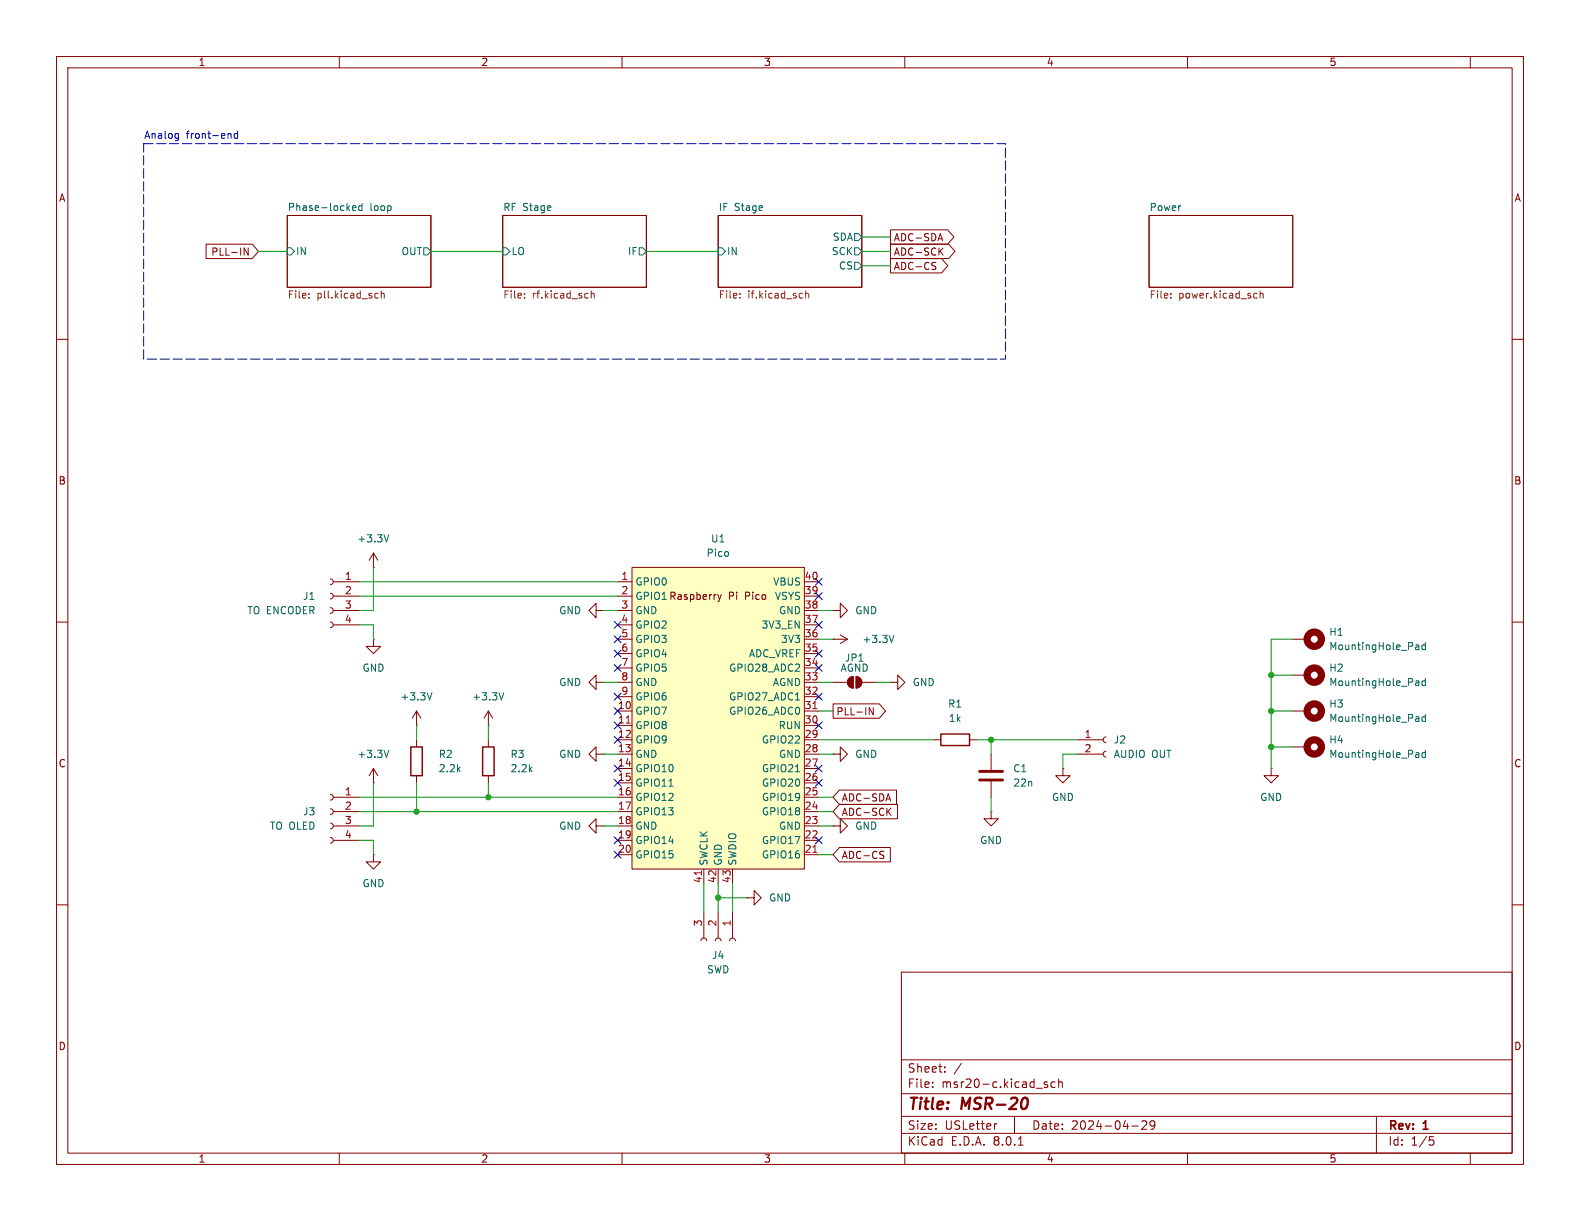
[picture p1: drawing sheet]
<svg xmlns="http://www.w3.org/2000/svg" width="279mm" height="216mm" viewBox="0 0 279 216" stroke-linecap="round" stroke-linejoin="round" font-family="sans-serif">
<g fill="none" stroke="#840000" stroke-width=".18">
<path d="M10 10h259.4v195.9h-259.4zM12 12h255.4v191.9h-255.4zM60 10v2M110 10v2M160 10v2M210 10v2M260 10v2M50.8 38.1h25.4v12.7h-25.4zM88.9 38.1h25.4v12.7h-25.4zM127 38.1h25.4v12.7h-25.4zM203.2 38.1h25.4v12.7h-25.4zM10 60h2"/>
<path d="M267.4 60h2M10 110h2M58.4 110l.4 .1 .1 .4-.1 .3-.4 .2M58.4 107.4l.4 .2 .1 .4-.1 .3-.4 .2M58.4 104.9l.4 .2 .1 .3-.1 .4-.4 .1M58.4 102.4l.4 .1 .1 .4-.1 .3-.4 .2M58.9 110.5h4.6M58.9 108h4.6M58.9 105.4h4.6M58.9 102.9h4.6M150.2 119.9l.7-.3v2.1a1.02 1.02 0 0 1-1-.7 1.02 1.02 0 0 1 .3-1.1zM151.4 119.6a1.02 1.02 0 0 1 1 1.1 1.02 1.02 0 0 1-1 1z"/>
<path d="M267.4 110h2M105.4 120.7v-1.3l-1.3 1.3 1.3 1.2v-1.2h1.3M106.7 120.7h.1M147.3 133.4h1.3v-1.3l1.3 1.3-1.3 1.2v-1.2M147.3 133.4h.1M147.3 120.7h2.6M152.4 120.7h2.5M190.5 133.4h4.6M190.5 130.8h4.6M195.6 132.8l-.4 .2-.1 .4 .1 .3 .4 .2M195.6 130.3l-.4 .2-.1 .3 .1 .4 .4 .1M224.8 135.9v1.3h1.3l-1.3 1.2-1.3-1.2h1.3"/>
<path d="M224.8 135.9h.1M10 160h2M147.3 146.1h1.3v-1.3l1.3 1.3-1.3 1.2v-1.2M147.3 146.1h.1M267.4 160h2M159.4 171.9h108v32h-108zM159.4 197.4h108M159.4 193.4h108M159.4 187.4h108M164.9 192.1v.2M164.9 191.4v.1M167.1 189.4v.2"/>
<path d="M167.1 188.7v.1M170 188l-1.3 1.9M176.3 198.7l-.3 .1M179.4 197.4v3M185.2 191.4l-.3-.1-.3 .2 .1 .2 .5 .2v.3h-.6M186.6 191.4l-.5-.1-.2 .3v.4l.1 .2h.6M187.2 191.4l.2-.1 .4 .1 .1 .9M187.2 190.8v1.5M200.1 199.1h1.2M201.9 198.3l.6-.1 .2 .1 .1 .3-.9 1.1h.9M204.2 198.8l-.3 .3h-.3l-.2-.3 .1-.5 .4-.1 .2 .1a.99 .99 0 0 1-.3 1.4h-.3M243.4 197.4v6.5"/>
<path d="M60 203.9v2M110 203.9v2M159.4 200.4h108M160 203.9v2M180.1 202.5h.8M210 203.9v2M252.8 201h.7M252.9 201.6h.4l.3 .2-.2 .6-.5 .1M260 203.9v2"/>
</g>
<path d="M181.4 194.1a1.3 1.3 0 0 1-.1 1.9" fill="none" stroke="#840000" stroke-width=".4"/>
<path d="M62.3 36.8l.6-.1v-.3h-.4l-.2 .2 .1 .6h.5M64 36.4h-.3l-.3 .2 .1 .6h.5M64 36v1.2M50.8 43.8h.6l.7 .7-.7 .6h-.6zM74.9 43.8h.7l.6 .7-.6 .6h-.7zM88.9 43.8h.6l.7 .7-.7 .6h-.6zM113 43.8h.7l.6 .7-.6 .6h-.7zM127 43.8h.6l.7 .7-.7 .6h-.6zM151.1 43.8h.7l.6 .7-.6 .6h-.7zM151.1 46.4h.7l.6 .6-.6 .6h-.7zM151.1 41.3h.7l.6 .6-.6 .6h-.7z" fill="none" stroke="#006464" stroke-width=".18"/>
<g fill="none" stroke="#725600" stroke-width=".18">
<path d="M54.6 52.6v.1M54.6 51.9v.1M66.5 51.9h.4M66.9 52.6l-.4 .1M67.4 52l.2-.1h.3l.1 .8M67.4 51.4v1.3M92.7 52.6v.1M92.7 51.9v.1M104.5 51.4v1.3M104.5 52l.2-.1h.3l.1 .8M130.8 52.6v.1M130.8 51.9v.1"/>
<path d="M142.5 52l.1-.1h.3l.1 .8M142.5 51.4v1.3M207 52.6v.1M207 51.9v.1M221.9 51.9h.4M222.3 52.6l-.4 .1M222.8 52l.2-.1h.3l.1 .8M222.8 51.4v1.3"/>
</g>
<g fill="#840000" stroke="#840000" stroke-width=".18">
<path d="M150.2 119.9l.7-.3v2.1a1.02 1.02 0 0 1-1-.7 1.02 1.02 0 0 1 .3-1.1z"/>
<path d="M151.4 119.6a1.02 1.02 0 0 1 1 1.1 1.02 1.02 0 0 1-1 1z"/>
</g>
<path d="M111.8 100.3h30.4v53.4h-30.4z" fill="#ffffc2"/>
<g fill="none" stroke="#840000" stroke-width=".18">
<path d="M36.4 43.2h8.2l1.1 1.3-1.1 1.2h-8.2zM43.2 43.9l.7 1.2v-1.2M157.5 43.2h10.3l1.1 1.3-1.1 1.2h-10.3zM157.5 40.6h10.1l1.1 1.3-1.1 1.3h-10.1zM157.5 45.7h9l1.1 1.3-1.1 1.3h-9zM165 46.4l.5 .1M165.3 47.1l.2 .2-.2 .4M166 42.2h.6M166.2 44.4l.6 .7M166.3 41.3l.4 1.3M166.8 43.9l-.8 .7M66 97.8l-.7 1.3"/>
<path d="M66 97.8v2.5M66 97.8l.8 1.3M66 113v1.3h1.3l-1.3 1.3-1.2-1.3h1.2M66 113h.1M66 100.3h.1M105.4 108v-1.3l-1.3 1.3 1.3 1.2v-1.2h1.3M106.7 108h.1M109.2 102.9h2.6M109.2 105.4h2.6M109.2 108h2.6M109.2 118.1h2.6M109.2 115.6h2.6"/>
<path d="M109.2 113h2.6M109.2 110.5h2.6M111.8 100.3h30.4v53.4h-30.4zM126.9 105.1l.3 .9M127.2 106l-.3 .4M127.5 105.1l-.3 .9M142.2 102.9h2.6M142.2 105.4h2.6M142.2 108h2.6M142.2 118.1h2.6M142.2 115.6h2.6M142.2 113h2.6"/>
<path d="M142.2 110.5h2.6M147.3 108h1.3v-1.3l1.3 1.3-1.3 1.2v-1.2M147.3 108h.1M147.3 113h.1M147.3 113h2.6M148.6 112.3l1.3 .7M149.9 113l-1.3 .8M228.6 113h2.5M228.6 119.4h2.5M66 138.4h.1M66 135.9v2.5M66 135.9l-.7 1.3"/>
<path d="M66 135.9l.8 1.3M73.7 128.3h.1M73.7 125.7l-.8 1.3M73.7 125.7v2.6M73.7 130.8v1.3M73.7 137.2v1.2M73.7 125.7l.7 1.3M86.4 128.3h.1M86.4 125.7v2.6M86.4 130.8v1.3M86.4 137.2v1.2M86.4 125.7l-.8 1.3"/>
<path d="M86.4 125.7l.7 1.3M105.4 133.4v-1.3l-1.3 1.3 1.3 1.2v-1.2h1.3M106.7 133.4h.1M109.2 125.7h2.6M109.2 128.3h2.6M109.2 130.8h2.6M109.2 133.4h2.6M109.2 135.9h2.6M109.2 138.4h2.6M109.2 123.2h2.6M109.2 120.7h2.6M142.2 125.7h2.6"/>
<path d="M142.2 128.3h2.6M142.2 130.8h2.6M142.2 133.4h2.6M142.2 135.9h2.6M142.2 138.4h2.6M142.2 123.2h2.6M142.2 120.7h2.6M147.3 124.5h8.2l1.1 1.2-1.1 1.3h-8.2zM148.4 139.7h10.1v2.5h-10.1l-1.1-1.2zM153.7 125.1l.7 1.3v-1.3M157.5 120.7h1.2v-1.3l1.3 1.3-1.3 1.2v-1.2M157.5 120.7h.1"/>
<path d="M165.1 130.8h1.3M171.4 130.8h1.3M175.3 133.4v2.7M175.3 138.2v2.8M188 135.9v1.3h1.2l-1.2 1.2-1.3-1.2h1.3M188 135.9h.1M228.6 125.7h2.5M228.6 132.1h2.5M58.4 148.1l.4 .1 .1 .4-.1 .3-.4 .2M58.4 145.5l.4 .2 .1 .4-.1 .3-.4 .2M58.4 143l.4 .2 .1 .3-.1 .4-.4 .1M58.4 140.5l.4 .1 .1 .4-.1 .3-.4 .2"/>
<path d="M58.9 141h4.6M58.9 143.5h4.6M58.9 146.1h4.6M58.9 148.6h4.6M66 151.1v1.3h1.3l-1.3 1.3-1.2-1.3h1.2M66 151.1h.1M105.4 146.1v-1.3l-1.3 1.3 1.3 1.2v-1.2h1.3M106.7 146.1h.1M109.2 141h2.6M109.2 143.5h2.6M109.2 146.1h2.6M109.2 148.6h2.6"/>
<path d="M109.2 151.1h2.6M124.5 153.7v2.5M127 153.7v2.5M129.5 153.7v2.5M132.1 158.8h1.2v-1.3l1.3 1.3-1.3 1.2v-1.2M132.1 158.8h.1M142.2 141h2.6M142.2 143.5h2.6M142.2 146.1h2.6M142.2 148.6h2.6M142.2 151.1h2.6M148.4 142.2h10.3v2.6h-10.3l-1.1-1.3z"/>
<path d="M148.4 149.9h9v2.5h-9l-1.1-1.3zM155.8 150.5l.5 .1M156 151.2l.3 .2-.3 .4M156.8 141.3h.6M157 143.5l.6 .7M157.1 140.4l.4 1.2M157.6 142.9l-.8 .7M175.3 143.5v1.3h1.2l-1.2 1.3-1.3-1.3h1.3M175.3 143.5h.1M124 166.4l.1-.4 .4-.1 .3 .1 .2 .4M124.5 161.3v4.6M126.5 166.4l.1-.4 .4-.1 .4 .1 .1 .4"/>
<path d="M127 161.3v4.6M129 166.4l.2-.4 .3-.1 .4 .1 .1 .4M129.5 161.3v4.6"/>
</g>
<path d="M110.7 127.9h.8M143.8 125.3h.7M124 154v.7M143.8 150.7h.7" fill="none" stroke="#a90000" stroke-width=".18"/>
<g fill="none" stroke="#006464" stroke-width=".18">
<path d="M68.8 94.6l-.5 1.2M158.1 112.3l-.4 1.3M250.5 114h.2l.2 .2v.7M250.9 114.8l-.4 .1M250.9 114.3l-.4 .1M252.1 113.6v1.3M252.1 120v1.2M252.1 114.1l-.4-.1-.3 .3 .2 .5h.5M68.8 132.7l-.5 1.2M76.4 122.5l-.4 1.3M89.1 122.5l-.4 1.3M118.3 139h.7"/>
<path d="M140.7 136.5h.7M140.7 123.8h.7M250.5 120.4h.2l.2 .2v.6M250.5 126.7h.2l.2 .2v.7M250.5 133.1h.2l.2 .2v.6M250.9 127.5l-.4 .1M250.9 127l-.4 .1M250.9 133.9h-.4M250.9 133.4h-.4M250.9 121.2h-.4M250.9 120.7h-.4M252.1 126.8l-.4-.1-.3 .3 .2 .5h.5"/>
<path d="M252.1 126.3v1.3M252.1 132.7v1.2M252.1 120.4h-.4l-.3 .2 .2 .6h.5M252.1 133.1h-.4l-.3 .2 .2 .6h.5"/>
</g>
<g fill="none" stroke="#840000" stroke-width="1.3">
<circle cx="232.4" cy="119.4" r="1.27"/>
<circle cx="232.4" cy="113" r="1.27"/>
<circle cx="232.4" cy="125.7" r="1.27"/>
<circle cx="232.4" cy="132.1" r="1.27"/>
</g>
<path d="M72.6 132.1h2.1v5.1h-2.1zM85.3 132.1h2.1v5.1h-2.1zM166.4 129.8h5v2h-5z" fill="none" stroke="#840000" stroke-width=".25"/>
<path d="M173.2 137.9h4.1M173.2 136.4h4.1" fill="none" stroke="#840000" stroke-width=".51"/>
<path d="M31.2 23.6l.3 .1M31.5 23.6v1l-.2 .3M31.5 24.4l-.3 .1M40.5 23.6l.4 .2v.7M42 23.7l-.4-.1-.2 .3 .1 .5h.5M42 23.2v1.3" fill="none" stroke="#0000c2" stroke-width=".18"/>
<path d="M25.4 25.4h152.4v38.1h-152.4z" fill="none" stroke="#0000c2" stroke-width=".18" stroke-dasharray="1.7 .6"/>
<g fill="none" stroke="#009600" stroke-width=".18">
<path d="M45.7 44.5h5.1M76.2 44.5h12.7M114.3 44.5h12.7M152.4 41.9h5.1M152.4 47h5.1M152.4 44.5h5.1M63.5 110.5h2.5v2.5M63.5 102.9h45.7M63.5 105.4h45.7M66 100.3v7.7h-2.5M106.7 108h2.5M144.8 108h2.5"/>
<path d="M144.8 113h2.5M224.8 119.4h3.8M228.6 113h-3.8v22.9M66 138.4v7.7h-2.5M73.7 128.3v2.5M73.7 138.4v5.1M86.4 128.3v2.5M86.4 138.4v2.6M106.7 120.7h2.5M106.7 133.4h2.5M144.8 125.7h2.5M144.8 120.7h2.5"/>
<path d="M144.8 133.4h2.5M144.8 130.8h20.3M154.9 120.7h2.6M172.7 130.8h17.8M175.3 130.8v2.6M190.5 133.4h-2.5v2.5M224.8 125.7h3.8M224.8 132.1h3.8M63.5 148.6h2.5v2.5M63.5 143.5h45.7M63.5 141h45.7M106.7 146.1h2.5"/>
<path d="M124.5 156.2v5.1M127 156.2v5.1M127 158.8h5.1M129.5 156.2v5.1M144.8 143.5h2.5M144.8 146.1h2.5M144.8 141h2.5M144.8 151.1h2.5M175.3 141v2.5"/>
</g>
<g fill="none" stroke="#000084" stroke-width=".18">
<path d="M108.6 109.9l1.2 1.2M108.6 112.4l1.2 1.2M108.6 117.5l1.2 1.2M108.6 115l1.2 1.2M109.8 109.9l-1.2 1.2M109.8 112.4l-1.2 1.2M109.8 117.5l-1.2 1.2M109.8 115l-1.2 1.2M144.2 104.8l1.2 1.2M144.2 109.9l1.2 1.2M144.2 102.3l1.2 1.2M144.2 117.5l1.2 1.2"/>
<path d="M144.2 115l1.2 1.2M145.4 104.8l-1.2 1.2M145.4 109.9l-1.2 1.2M145.4 102.3l-1.2 1.2M145.4 115l-1.2 1.2M145.4 117.5l-1.2 1.2M108.6 130.2l1.2 1.2M108.6 127.7l1.2 1.2M108.6 122.6l1.2 1.2M108.6 125.1l1.2 1.2M108.6 135.3l1.2 1.2M108.6 137.8l1.2 1.2"/>
<path d="M109.8 137.8l-1.2 1.2M109.8 130.2l-1.2 1.2M109.8 127.7l-1.2 1.2M109.8 122.6l-1.2 1.2M109.8 125.1l-1.2 1.2M109.8 135.3l-1.2 1.2M144.2 127.7l1.2 1.2M144.2 137.8l1.2 1.2M144.2 122.6l1.2 1.2M144.2 135.3l1.2 1.2M145.4 127.7l-1.2 1.2M145.4 137.8l-1.2 1.2"/>
<path d="M145.4 122.6l-1.2 1.2M145.4 135.3l-1.2 1.2M108.6 150.5l1.2 1.2M108.6 148l1.2 1.2M109.8 150.5l-1.2 1.2M109.8 148l-1.2 1.2M144.2 148l1.2 1.2M145.4 148l-1.2 1.2"/>
</g>
<g fill="#009600" stroke="#009600" stroke-width=".18">
<circle cx="224.8" cy="132.1" r=".46"/>
<circle cx="224.8" cy="125.7" r=".46"/>
<circle cx="224.8" cy="119.4" r=".46"/>
<circle cx="175.3" cy="130.8" r=".46"/>
<circle cx="86.4" cy="141" r=".46"/>
<circle cx="73.7" cy="143.5" r=".46"/>
<circle cx="127" cy="158.8" r=".46"/>
</g>
<g font-size="2.8" fill="#840000">
<text x="160.4" y="196.8">Title:</text>
<text x="170.1" y="196.8">MSR-20</text>
</g>
<g font-size="2.1" fill="#840000">
<text x="160.4" y="189.9">Sheet:</text>
<text x="160.4" y="192.6">File:</text>
<text x="166.5" y="192.6">msr20-c.kicad_sch</text>
<text x="160.4" y="202.8">KiCad</text>
<text x="160.4" y="200">Size:</text>
<text x="167.1" y="200">USLetter</text>
<text x="168.1" y="202.8">E.D.A.</text>
<text x="175.7" y="202.8">8.0.1</text>
<text x="182.4" y="200">Date:</text>
<text x="189.4" y="200">2024-04-29</text>
<text x="245.4" y="200.2">Rev:</text>
<text x="245.4" y="202.8">Id:</text>
<text x="249.5" y="202.8">1/5</text>
<text x="251.8" y="200.2">1</text>
</g>
<g font-size="1.8" fill="#840000">
<text x="35" y="11.9">1</text>
<text x="85" y="11.9">2</text>
<text x="135" y="11.9">3</text>
<text x="185" y="11.9">4</text>
<text x="235" y="11.9">5</text>
<text x="10.3" y="35.9">A</text>
<text x="267.7" y="35.9">A</text>
<text x="37.3" y="45.4">PLL-IN</text>
<text x="158" y="45.4">ADC-SCK</text>
<text x="158" y="42.9">ADC-SDA</text>
<text x="158" y="47.9">ADC-CS</text>
<text x="10.3" y="85.9">B</text>
<text x="267.7" y="85.9">B</text>
<text x="128.8" y="106.3">Pi</text>
<text x="131.9" y="106.3">Pico</text>
<text x="147.8" y="126.7">PLL-IN</text>
<text x="10.3" y="135.9">C</text>
<text x="267.7" y="135.9">C</text>
<text x="148.7" y="141.9">ADC-SDA</text>
<text x="148.7" y="144.5">ADC-SCK</text>
<text x="148.7" y="152.1">ADC-CS</text>
<text x="10.3" y="185.9">D</text>
<text x="267.7" y="185.9">D</text>
<text x="35" y="205.8">1</text>
<text x="85" y="205.8">2</text>
<text x="135" y="205.8">3</text>
<text x="185" y="205.8">4</text>
<text x="235" y="205.8">5</text>
</g>
<g font-size="1.8" fill="#0000c2">
<text x="25.4" y="24.7">Analog</text>
<text x="32.9" y="24.7">front-end</text>
</g>
<g font-size="1.8" fill="#006464">
<text x="50.8" y="37.4">Phase-locked</text>
<text x="65.4" y="37.4">loop</text>
<text x="88.9" y="37.4">RF Stage</text>
<text x="127" y="37.4">IF</text>
<text x="129.9" y="37.4">Stage</text>
<text x="203.2" y="37.4">Power</text>
<text x="52.3" y="45.3">IN</text>
<text x="70.9" y="45.3">OUT</text>
<text x="90.4" y="45.3">LO</text>
<text x="110.9" y="45.3">IF</text>
<text x="128.5" y="45.3">IN</text>
<text x="147" y="45.3">SCK</text>
<text x="147.2" y="42.8">SDA</text>
<text x="148.3" y="47.9">CS</text>
<text x="63.1" y="96.1">+3.3V</text>
<text x="124.8" y="98.7">Pico</text>
<text x="125.6" y="96.1">U1</text>
<text x="53.5" y="106.3">J1</text>
<text x="112.3" y="103.7">GPIO0</text>
<text x="112.3" y="106.3">GPIO1 Raspberry</text>
<text x="136.6" y="103.7">VBUS</text>
<text x="136.9" y="106.3">VSYS</text>
<text x="43.6" y="108.8">TO ENCODER</text>
<text x="98.8" y="108.8">GND</text>
<text x="112.3" y="108.8">GND</text>
<text x="112.3" y="111.4">GPIO2</text>
<text x="112.3" y="113.9">GPIO3</text>
<text x="134.6" y="111.4">3V3_EN</text>
<text x="137.7" y="108.8">GND</text>
<text x="138" y="113.9">3V3</text>
<text x="151.1" y="108.8">GND</text>
<text x="152.4" y="113.9">+3.3V</text>
<text x="235" y="112.6">H1</text>
<text x="64" y="119">GND</text>
<text x="112.3" y="116.4">GPIO4</text>
<text x="112.3" y="119">GPIO5</text>
<text x="128.8" y="119">GPIO28_ADC2</text>
<text x="132.3" y="116.4">ADC_VREF</text>
<text x="148.5" y="119">AGND</text>
<text x="149.3" y="117.2">JP1</text>
<text x="235" y="115.2">MountingHole_Pad</text>
<text x="235" y="119">H2</text>
<text x="70.7" y="124.1">+3.3V</text>
<text x="83.4" y="124.1">+3.3V</text>
<text x="98.8" y="121.5">GND</text>
<text x="112.3" y="121.5">GND</text>
<text x="112.3" y="124.1">GPIO6</text>
<text x="128.8" y="124.1">GPIO27_ADC1</text>
<text x="136.6" y="121.5">AGND</text>
<text x="161.3" y="121.5">GND</text>
<text x="167.6" y="125.3">R1</text>
<text x="235" y="125.3">H3</text>
<text x="235" y="121.5">MountingHole_Pad</text>
<text x="112.3" y="126.6">GPIO7</text>
<text x="112.3" y="129.1">GPIO8</text>
<text x="112.3" y="131.7">GPIO9</text>
<text x="128.8" y="126.6">GPIO26_ADC0</text>
<text x="134.6" y="131.7">GPIO22</text>
<text x="137.6" y="129.1">RUN</text>
<text x="167.7" y="127.9">1k</text>
<text x="196.9" y="131.7">J2</text>
<text x="235" y="127.9">MountingHole_Pad</text>
<text x="235" y="131.7">H4</text>
<text x="63.1" y="134.2">+3.3V</text>
<text x="77.5" y="134.2">R2</text>
<text x="77.5" y="136.8">2.2k</text>
<text x="90.2" y="134.2">R3</text>
<text x="90.2" y="136.8">2.2k</text>
<text x="98.8" y="134.2">GND</text>
<text x="112.3" y="134.2">GND</text>
<text x="112.3" y="136.8">GPIO10</text>
<text x="134.6" y="136.8">GPIO21</text>
<text x="137.7" y="134.2">GND</text>
<text x="151.1" y="134.2">GND</text>
<text x="179.1" y="136.8">C1</text>
<text x="196.9" y="134.2">AUDIO OUT</text>
<text x="235" y="134.2">MountingHole_Pad</text>
<text x="112.3" y="139.3">GPIO11</text>
<text x="112.3" y="141.8">GPIO12</text>
<text x="134.6" y="141.8">GPIO19</text>
<text x="134.6" y="139.3">GPIO20</text>
<text x="179.1" y="139.3">22n</text>
<text x="185.9" y="141.8">GND</text>
<text x="222.8" y="141.8">GND</text>
<text x="47.6" y="146.9">TO OLED</text>
<text x="53.5" y="144.4">J3</text>
<text x="98.8" y="146.9">GND</text>
<text x="112.3" y="144.4">GPIO13</text>
<text x="112.3" y="146.9">GND</text>
<text x="112.3" y="149.5">GPIO14</text>
<text x="134.6" y="149.5">GPIO17</text>
<text x="134.6" y="144.4">GPIO18</text>
<text x="137.7" y="146.9">GND</text>
<text x="151.1" y="146.9">GND</text>
<text x="173.2" y="149.5">GND</text>
<text x="112.3" y="152">GPIO15</text>
<text x="125.3" y="153.2" transform="rotate(-90 125.3 153.2)">SWCLK</text>
<text x="127.9" y="153.2" transform="rotate(-90 127.9 153.2)">GND</text>
<text x="130.4" y="153.2" transform="rotate(-90 130.4 153.2)">SWDIO</text>
<text x="134.6" y="152">GPIO16</text>
<text x="64" y="157.1">GND</text>
<text x="135.9" y="159.6">GND</text>
<text x="124.9" y="172.3">SWD</text>
<text x="125.8" y="169.8">J4</text>
</g>
<g font-size="1.8" fill="#725600">
<text x="50.8" y="53.1">File:</text>
<text x="56" y="53.1">pll.kicad_sch</text>
<text x="88.9" y="53.1">File:</text>
<text x="94.1" y="53.1">rf.kicad_sch</text>
<text x="127" y="53.1">File:</text>
<text x="132.2" y="53.1">if.kicad_sch</text>
<text x="203.2" y="53.1">File:</text>
<text x="208.4" y="53.1">power.kicad_sch</text>
</g>
<g font-size="1.8" fill="#a90000">
<text x="60.9" y="102.6">1</text>
<text x="60.9" y="105.2">2</text>
<text x="60.9" y="107.7">3</text>
<text x="109.8" y="102.6">1</text>
<text x="109.8" y="105.2">2</text>
<text x="109.8" y="107.7">3</text>
<text x="142.2" y="107.7">38</text>
<text x="142.2" y="105.2">39</text>
<text x="142.2" y="102.6">40</text>
<text x="60.9" y="110.2">4</text>
<text x="109.8" y="110.2">4</text>
<text x="109.8" y="112.8">5</text>
<text x="142.2" y="112.8">36</text>
<text x="142.2" y="110.2">37</text>
<text x="109.8" y="115.3">6</text>
<text x="109.8" y="117.9">7</text>
<text x="142.2" y="117.9">34</text>
<text x="142.2" y="115.3">35</text>
<text x="109.2" y="125.5">10</text>
<text x="109.8" y="120.4">8</text>
<text x="109.8" y="122.9">9</text>
<text x="142.2" y="125.5">31</text>
<text x="142.2" y="122.9">32</text>
<text x="142.2" y="120.4">33</text>
<text x="109.2" y="128">11</text>
<text x="109.2" y="130.6">12</text>
<text x="142.2" y="130.6">29</text>
<text x="142.2" y="128">30</text>
<text x="191.7" y="130.6">1</text>
<text x="109.2" y="133.1">13</text>
<text x="109.2" y="135.6">14</text>
<text x="142.2" y="135.6">27</text>
<text x="142.2" y="133.1">28</text>
<text x="191.7" y="133.1">2</text>
<text x="60.9" y="140.7">1</text>
<text x="60.9" y="143.3">2</text>
<text x="109.2" y="138.2">15</text>
<text x="109.2" y="140.7">16</text>
<text x="109.2" y="143.3">17</text>
<text x="142.2" y="143.3">24</text>
<text x="142.2" y="140.7">25</text>
<text x="142.2" y="138.2">26</text>
<text x="60.9" y="145.8">3</text>
<text x="60.9" y="148.3">4</text>
<text x="109.2" y="145.8">18</text>
<text x="109.2" y="148.3">19</text>
<text x="142.2" y="148.3">22</text>
<text x="142.2" y="145.8">23</text>
<text x="109.2" y="150.9">20</text>
<text x="142.2" y="150.9">21</text>
<text x="124.2" y="156.3" transform="rotate(-90 124.2 156.3)">41</text>
<text x="126.7" y="156.3" transform="rotate(-90 126.7 156.3)">42</text>
<text x="129.3" y="156.3" transform="rotate(-90 129.3 156.3)">43</text>
<text x="124.2" y="163.9" transform="rotate(-90 124.2 163.9)">3</text>
<text x="126.7" y="163.9" transform="rotate(-90 126.7 163.9)">2</text>
<text x="129.3" y="163.9" transform="rotate(-90 129.3 163.9)">1</text>
</g>
</svg>
